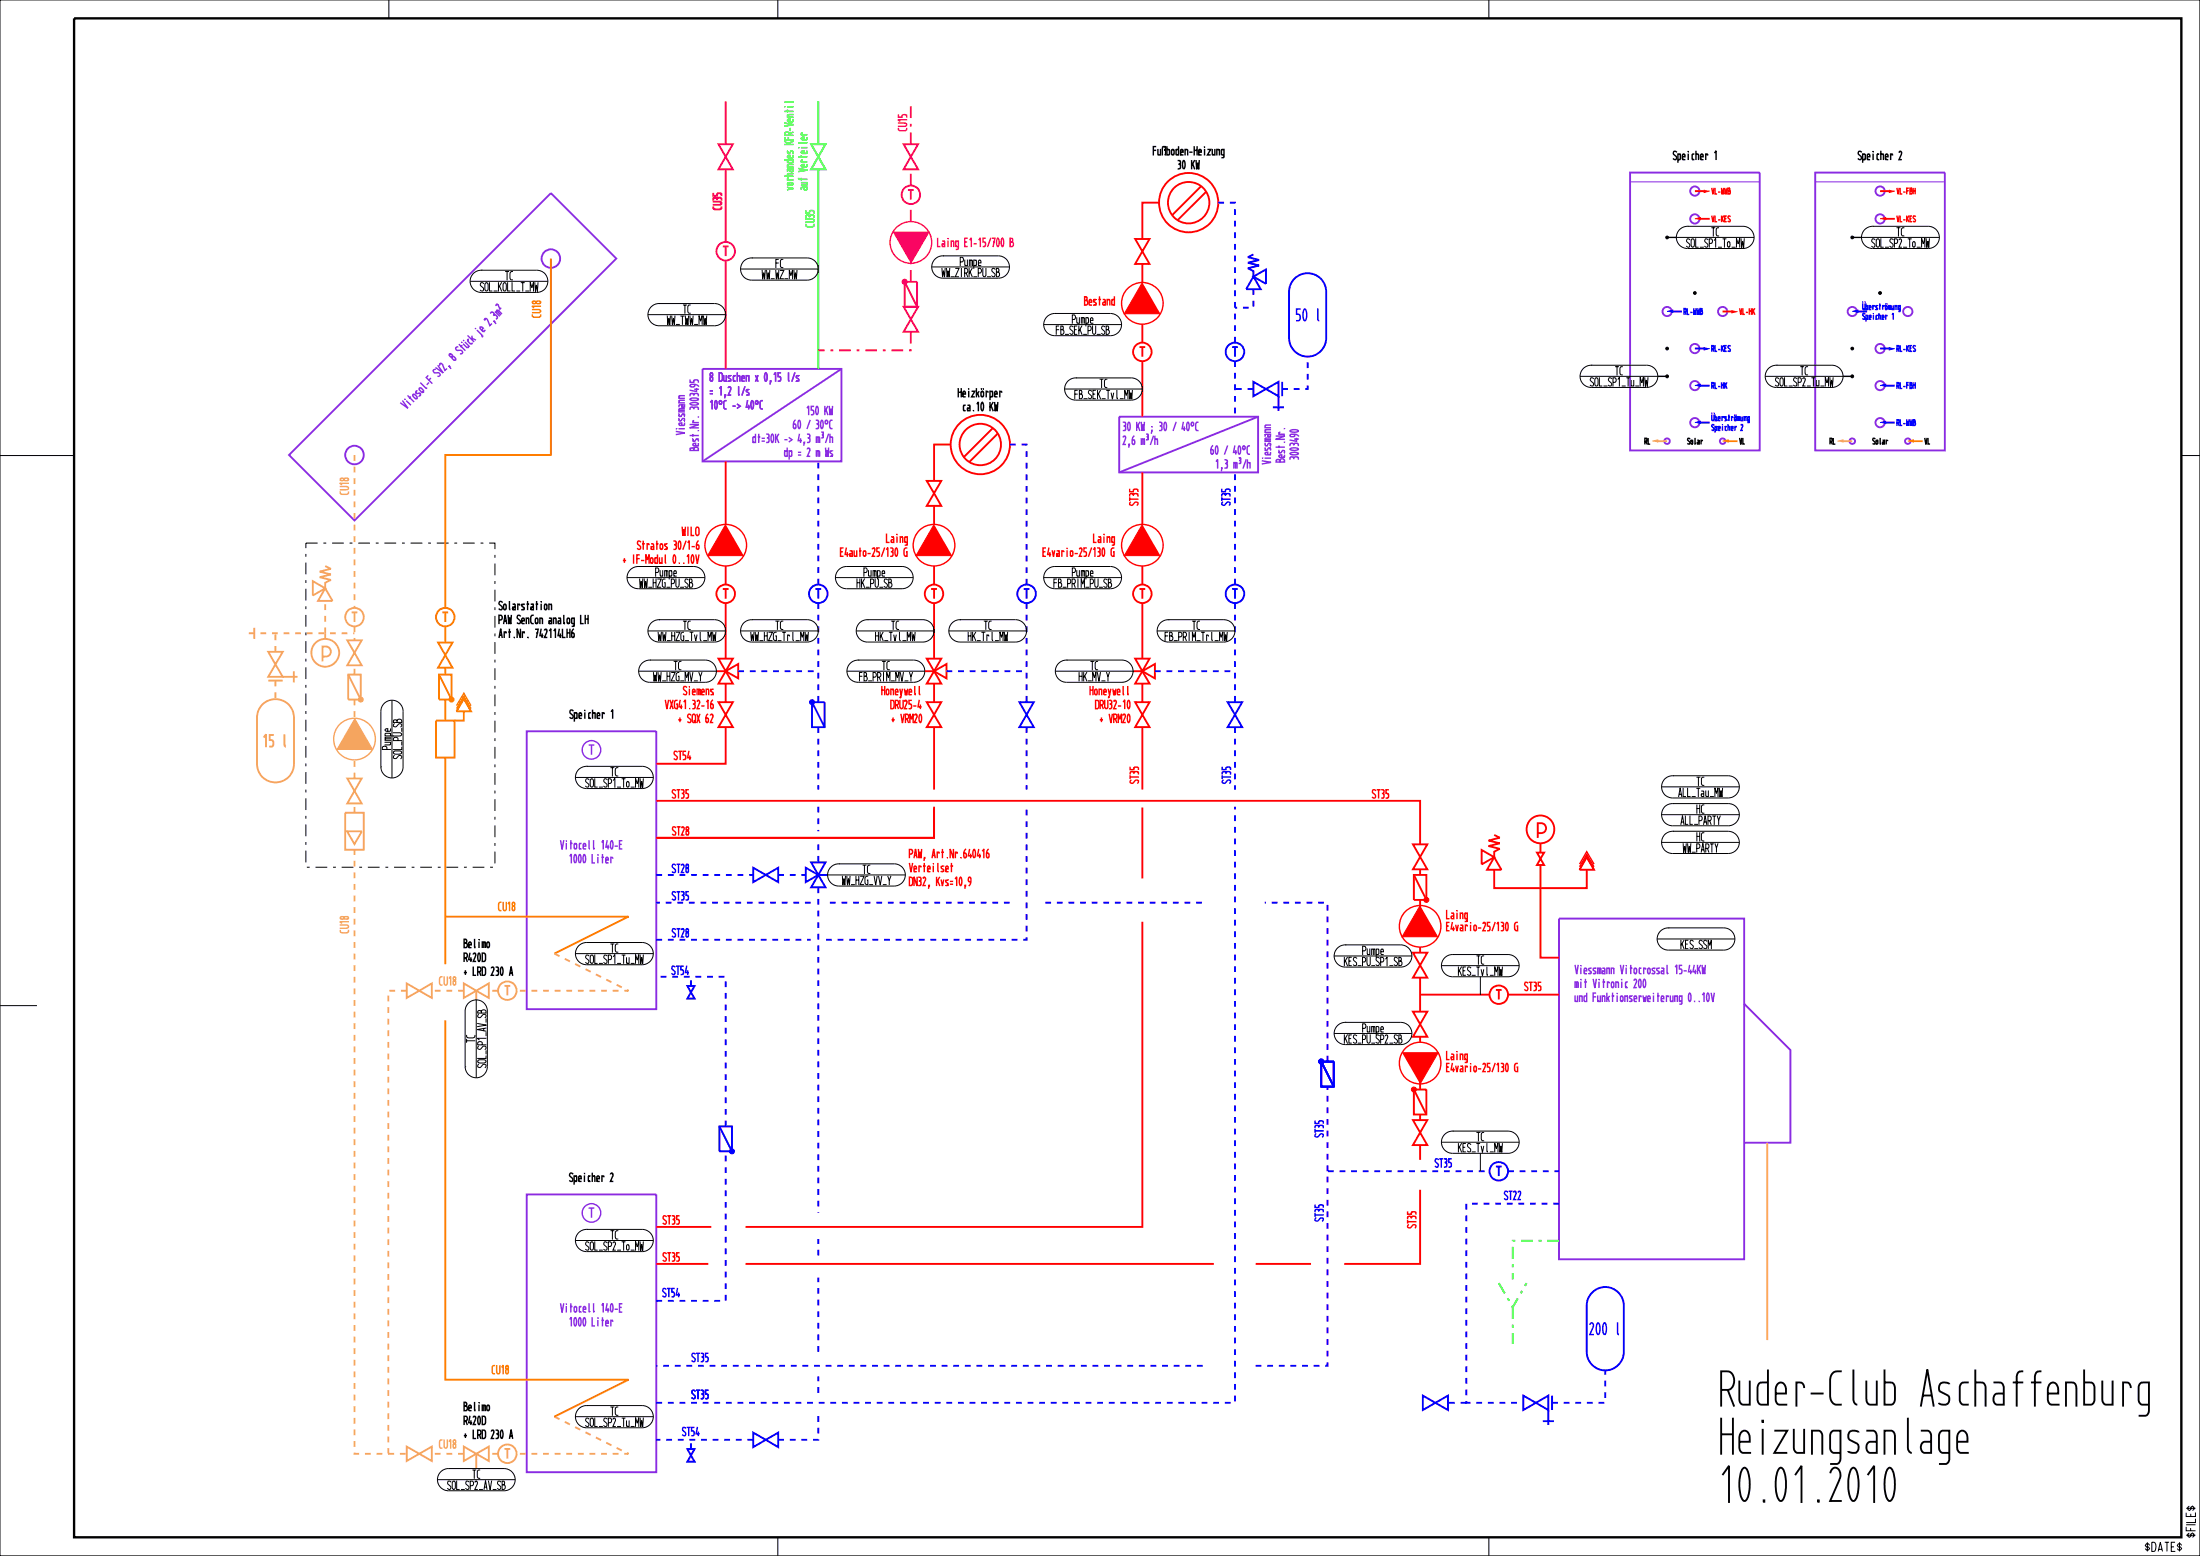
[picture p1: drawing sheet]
<svg xmlns="http://www.w3.org/2000/svg" width="594mm" height="420mm" viewBox="0 0 594 420" stroke-linecap="round" stroke-linejoin="round" font-family="sans-serif">
<g fill="none" stroke="#000" stroke-width=".27">
<path d="M0 0h594v420h-594zM105 0v5M210 0v5M402 0v5M126.9 75.9h21M127.8 73.8l.8-.5 1.3-.4h15a3 3 0 0 1 3 3 3 3 0 0 1-3 3h-15a3 3 0 0 1-2.7-1.8 3 3 0 0 1 .6-3.3zM129.9 72.9h.1M200 72.6h20.9M200.8 70.5l.8-.6 1.4-.3h14.9a3 3 0 0 1 3 3 3 3 0 0 1-3 3h-14.9a3 3 0 0 1-2.8-1.8 3 3 0 0 1 .6-3.3zM203 69.6h.1M251.6 72.1h21M252.4 69.9l1.2-.7 1-.1h15a3 3 0 0 1 3 3 3 3 0 0 1-3 3h-15a3 3 0 0 1-2.8-1.9 3 3 0 0 1 .6-3.3z"/>
<path d="M254.6 69.1h.1M452.6 64.1h21M453.5 62l.8-.6 1.3-.3h15a3 3 0 0 1 3 3 3 3 0 0 1-3 3h-15a2.99 2.99 0 0 1-2.8-1.9 2.99 2.99 0 0 1 .7-3.2zM455.6 61.1h.1M502.6 64.1h21M503.5 62l.7-.6 1.4-.3h15a3 3 0 0 1 3 3 3 3 0 0 1-3 3h-15a2.99 2.99 0 0 1-2.8-1.9 2.99 2.99 0 0 1 .7-3.2zM505.6 61.1h.1M174.9 84.9h21M175.8 82.8l1.2-.7 .9-.2h15a3 3 0 0 1 3 3 3 3 0 0 1-3 3h-15a2.99 2.99 0 0 1-2.7-1.8 2.99 2.99 0 0 1 .6-3.3zM177.9 81.9h.1M281.8 87.6h21M282.7 85.5l.7-.6 1.4-.3h15a3 3 0 0 1 3 3 3 3 0 0 1-3 3h-15a2.99 2.99 0 0 1-2.8-1.8 2.99 2.99 0 0 1 .7-3.3z"/>
<path d="M284.8 84.6h.1M427.5 99.5l.8-.6 1.3-.3h15a3 3 0 0 1 3 3 3 3 0 0 1-3 3h-15a2.99 2.99 0 0 1-2.8-1.9 2.99 2.99 0 0 1 .7-3.2zM429.6 98.6h.1M477.5 99.5l.8-.6 1.3-.3h15a3 3 0 0 1 3 3 3 3 0 0 1-3 3h-15a2.99 2.99 0 0 1-2.8-1.9 2.99 2.99 0 0 1 .7-3.2zM479.6 98.6h.1M287.4 105h21M288.3 102.9l1.2-.7 .9-.2h15a3 3 0 0 1 3 3 3 3 0 0 1-3 3h-15a3 3 0 0 1-2.7-1.8 3 3 0 0 1 .6-3.3zM290.4 102h.1M426.6 101.6h21M476.6 101.6h21M0 123h20M589 123h5"/>
<path d="M169.3 155.9h21M170.2 153.8l.7-.6 1.4-.3h15a3 3 0 0 1 3 3 3 3 0 0 1-3 3h-15a3 3 0 0 1-2.8-1.8 3 3 0 0 1 .7-3.3zM225.6 155.9h21M226.4 153.8l1.2-.7 1-.2h15a3 3 0 0 1 3 3 3 3 0 0 1-3 3h-15a3 3 0 0 1-2.8-1.8 3 3 0 0 1 .6-3.3zM228.6 152.9h.1M281.8 155.9h21M282.7 153.8l.7-.6 1.4-.3h15a3 3 0 0 1 3 3 3 3 0 0 1-3 3h-15a3 3 0 0 1-2.8-1.8 3 3 0 0 1 .7-3.3zM284.8 152.9h.1M173.3 179.1l.8-.6 1.3-.3h15a3 3 0 0 1 3 3 3 3 0 0 1-3 3h-15a3 3 0 0 1-2.7-1.9 3 3 0 0 1 .6-3.2zM174.9 170.3h21M175.4 178.2h.1M175.8 168.2l1.2-.8 .9-.1h15a3 3 0 0 1 3 3 3 3 0 0 1-3 3h-15a3 3 0 0 1-2.7-1.9 3 3 0 0 1 .6-3.2z"/>
<path d="M177.9 167.3h.1M200 170.3h20.9M200.8 168.2l.8-.6 1.4-.3h14.9a3 3 0 0 1 3 3 3 3 0 0 1-3 3h-14.9a3 3 0 0 1-2.8-1.9 3 3 0 0 1 .6-3.2zM203 167.3h.1M229.6 179.1l.7-.6 1.4-.3h15a3 3 0 0 1 3 3 3 3 0 0 1-3 3h-15a3 3 0 0 1-2.8-1.9 3 3 0 0 1 .7-3.2zM231.2 170.3h21M231.7 178.2h.1M232.1 168.2l.7-.6 1.4-.3h15a3 3 0 0 1 3 3 3 3 0 0 1-3 3h-15a3 3 0 0 1-2.8-1.9 3 3 0 0 1 .7-3.2zM234.2 167.3h.1M256.2 170.3h21M257.1 168.2l1.2-.8 .9-.1h15a3 3 0 0 1 3 3 3 3 0 0 1-3 3h-15a3 3 0 0 1-2.8-1.9 3 3 0 0 1 .7-3.2zM259.2 167.3h.1"/>
<path d="M285.8 179.1l1.2-.8 .9-.1h15a3 3 0 0 1 3 3 3 3 0 0 1-3 3h-15a3 3 0 0 1-2.7-1.9 3 3 0 0 1 .6-3.2zM287.9 178.2h.1M312.4 170.3h21M313.3 168.2l.8-.6 1.3-.3h15a3 3 0 0 1 3 3 3 3 0 0 1-3 3h-15a3 3 0 0 1-2.8-1.9 3 3 0 0 1 .7-3.2zM315.4 167.3h.1M103.7 189.9a2.99 2.99 0 0 1 3.3-.7 2.99 2.99 0 0 1 1.8 2.8v15a3 3 0 0 1-3 3 3 3 0 0 1-3-3v-15l.2-.9zM105.8 189v21M106.1 197.8h1.9a.44 .44 0 0 1 .4 .5 .44 .44 0 0 1-.6 .4h-1.7M106.5 195.2l-.2 .3a.48 .48 0 0 0 .1 .7 .48 .48 0 0 0 .6-.1l.6-.7a.49 .49 0 0 1 .6 0 .49 .49 0 0 1 .2 .6l-.2 .3M107.2 194.6l-.2-.3-.6 .1-.2 .6h2.3v-.5l-.3-.3h-.7l-.3 .3v.5M107.5 199.9v-.5l-.3-.3-.6-.1-.3 .3-.1 .6h2.4M108.5 196.5v1"/>
<path d="M172.4 181.2h21M228.7 181.2h21M284.9 181.2h21M102.8 207h.1M104.5 202.3v-.5l-.3-.3-.5-.1-.4 .3-.1 .6h2.4M106.3 202.9l.4-.2h1.3a.44 .44 0 0 1 .4 .6 .44 .44 0 0 1-.6 .3l-1.1-.1a.43 .43 0 0 1-.4-.6zM106.5 203.8l-.2 .3a.48 .48 0 0 0 .1 .6 .48 .48 0 0 0 .6 0l.6-.7a.5 .5 0 0 1 .7 0 .5 .5 0 0 1 .1 .6l-.2 .3M108.5 201.6v.7h-2.4M108.5 200.1v1.1M155.4 209.8h21M156.2 207.7l1.2-.7 1-.1h15a3 3 0 0 1 3 2.9 3 3 0 0 1-3 3h-15a3 3 0 0 1-2.8-1.8 3 3 0 0 1 .6-3.3zM158.4 206.9h.1"/>
<path d="M448.6 219.9h21M448.6 212.4h21M449.5 217.8l.7-.6 1.4-.3h15a3 3 0 0 1 3 3 3 3 0 0 1-3 3h-15a3 3 0 0 1-2.8-1.9 3 3 0 0 1 .7-3.2zM449.5 210.3l.7-.6 1.4-.3h15a3 3 0 0 1 3 3 3 3 0 0 1-3 3h-15a3 3 0 0 1-2.7-1.9 3 3 0 0 1 .6-3.2zM451.6 216.9h.1M451.6 209.4h.1M223.4 236.2h21M224.3 234.1l1.2-.8 .9-.1h15a3 3 0 0 1 3 3 3 3 0 0 1-3 3h-15a3 3 0 0 1-2.7-1.9 3 3 0 0 1 .6-3.2zM226.4 233.2h.1M448.6 227.4h21M449.5 225.3l.7-.6 1.4-.3h15a3 3 0 0 1 3 3 3 3 0 0 1-3 3h-15a3 3 0 0 1-2.7-1.9 3 3 0 0 1 .6-3.2zM451.6 224.4h.1"/>
<path d="M155.4 257.4h21M156.2 255.3l.8-.6 1.4-.3h15a3 3 0 0 1 3 3 3 3 0 0 1-3 3h-15a2.99 2.99 0 0 1-2.8-1.8 2.99 2.99 0 0 1 .6-3.3zM158.4 254.4h.1M360.2 258h21M361.1 255.9l1.2-.7 .9-.2h15a3 3 0 0 1 3 3 3 3 0 0 1-3 3h-15a3 3 0 0 1-2.7-1.8 3 3 0 0 1 .6-3.3zM363.2 255h.1M390.1 258.5l1.2-.7 .9-.1h15a3 3 0 0 1 3 2.9 3 3 0 0 1-3 3h-15a3 3 0 0 1-2.8-1.8 3 3 0 0 1 .7-3.3zM392.2 257.7h.1M447.4 253.5h21M448.3 251.3l.8-.5 1.3-.3h15a3 3 0 0 1 3 3 3 3 0 0 1-3 3h-15a3 3 0 0 1-2.7-1.9 3 3 0 0 1 .6-3.3zM450.4 250.5h.1M0 271.4h10"/>
<path d="M126 279.3l.1 .7 .4 .2 1.3-.1 .4-.3v-.5M126.5 270.8a2.99 2.99 0 0 1 3.2-.7 2.99 2.99 0 0 1 1.9 2.8v15a3 3 0 0 1-3 3 3 3 0 0 1-3-3v-15l.3-1.4zM128.6 269.9v21M128.8 276.2l2.5 .5-2.5 .4M129.3 273.7l-.3 .3a.48 .48 0 0 0 .1 .6 .48 .48 0 0 0 .7 0l.6-.7a.51 .51 0 0 1 .6 0 .51 .51 0 0 1 .2 .6l-.3 .3M130 273.1l-.3-.3h-.5l-.2 .2v.5h2.2v-.5l-.5-.4h-.5l-.2 .4v.5M130.6 277.6v.6M131.2 274.9v1.1M131.2 278.6v1.1M131.3 277.5l-2.5 .4 2.5 .5M360.2 279h21M361.1 276.8l1.2-.7 .9-.1h15a3 3 0 0 1 3 3 3 3 0 0 1-3 3h-15a2.99 2.99 0 0 1-2.7-1.9 2.99 2.99 0 0 1 .6-3.3z"/>
<path d="M363.2 276h.1M389.2 260.6h21M399.7 263.6v4.9M125.6 287.9h.1M126 280.4v1.1M126 280.9h2.3M129 286.3l.5-.3 1.3 .1a.44 .44 0 0 1 .4 .5 .44 .44 0 0 1-.6 .3h-1.3l-.3-.3zM129.3 287.2l-.3 .3a.48 .48 0 0 0 .1 .6 .48 .48 0 0 0 .7 0l.6-.7a.51 .51 0 0 1 .6 0 .51 .51 0 0 1 .2 .6l-.3 .2M129.3 282.3l-.3 .3a.48 .48 0 0 0 .1 .6 .48 .48 0 0 0 .7 0l.6-.7a.51 .51 0 0 1 .6 0 .51 .51 0 0 1 .2 .6l-.3 .2M130.2 282v-.5l-.2-.3h-.7l-.3 .3v.5h2.3M131.2 284.9v.8h-2.4M131.2 283.5v1.1"/>
<path d="M131.3 280.3h-2.5l.7 .4M389.2 308.3h21M390.1 306.2l1.2-.7 .9-.2h15a3 3 0 0 1 3 3 3 3 0 0 1-3 3h-15a3 3 0 0 1-2.8-1.8 3 3 0 0 1 .7-3.3zM392.2 305.3h.1M399.7 311.3v4.8M155.4 334.8h21M156.2 332.7l.8-.5 1.4-.4h15a3 3 0 0 1 3 3 3 3 0 0 1-3 3h-15a3 3 0 0 1-2.8-1.8 3 3 0 0 1 .6-3.3zM158.4 331.8h.1M158.4 379.4h.1M118.1 399.4h21M119 397.3l1.2-.8 .9-.1h15a3 3 0 0 1 3 3 3 3 0 0 1-3 3h-15a2.99 2.99 0 0 1-2.8-1.9 2.99 2.99 0 0 1 .7-3.2zM121.1 396.4h.1"/>
<path d="M155.4 382.4h21M156.2 380.3l.8-.6 1.4-.3h15a3 3 0 0 1 3 3 3 3 0 0 1-3 3h-15a2.99 2.99 0 0 1-2.8-1.9 2.99 2.99 0 0 1 .6-3.2zM210 415v5M402 415v5M590.3 412.1v1.1h2.5M590.3 414.4h2.5M590.3 411.6h2.5M590.3 407.1h2.5M591.1 413.8l-.4 .3v.6l.4 .3 .4-.3v-.6l.5-.3 .3 .3v.6l-.3 .3M591.1 406.5l-.4 .3v.6l.4 .3 .4-.3v-.6l.5-.3 .3 .3v.6l-.3 .3M591.5 412.5v.7M591.5 408.6v.7"/>
<path d="M592.8 409.9v1.1h-2.5M592.8 408.3v1h-2.5v-1"/>
</g>
<path d="M20 5h569v410h-569z" fill="none" stroke="#000" stroke-width=".63" stroke-linecap="butt"/>
<g fill="none" stroke="#8a2be2" stroke-width=".51">
<path d="M148.7 52.1l17.7 17.7-70.7 70.7-17.7-17.7zM440.1 46.6h35v75h-35zM490.1 46.6h35v75h-35zM189.7 99.6h37.5v24.9h-37.5zM227.2 99.6l-37.5 24.9M302.2 112.5h37.5v15h-37.5zM339.7 112.5l-37.5 15M142.2 197.4h35v75h-35zM420.9 247.9h50v92h-50zM470.9 271l12.5 12.4v25.1h-12.5M142.2 322.4h35v75h-35z"/>
<circle cx="457.6" cy="51.6" r="1.25"/>
<circle cx="457.6" cy="59.1" r="1.25"/>
<circle cx="507.6" cy="51.6" r="1.25"/>
<circle cx="507.6" cy="59.1" r="1.25"/>
<circle cx="148.7" cy="69.8" r="2.49"/>
<circle cx="450.1" cy="84.1" r="1.25"/>
<circle cx="457.6" cy="94.1" r="1.25"/>
<circle cx="465.1" cy="84.1" r="1.25"/>
<circle cx="500.1" cy="84.1" r="1.25"/>
<circle cx="507.6" cy="94.1" r="1.25"/>
<circle cx="515.1" cy="84.1" r="1.24"/>
<circle cx="450.1" cy="119.1" r=".74"/>
<circle cx="457.6" cy="114.1" r="1.25"/>
<circle cx="457.6" cy="104.1" r="1.24"/>
<circle cx="465.1" cy="119.1" r=".75"/>
<circle cx="500.1" cy="119.1" r=".75"/>
<circle cx="507.6" cy="114.1" r="1.25"/>
<circle cx="507.6" cy="104.1" r="1.25"/>
<circle cx="515.1" cy="119.1" r=".75"/>
<circle cx="95.7" cy="122.8" r="2.5"/>
</g>
<g fill="none" stroke="#00f" stroke-width=".51" stroke-dasharray="1.6 1.6" stroke-linecap="butt">
<path d="M328.9 54.7h4.5v37.8M338.4 78.1v5h-5M333.4 97.5v15M272.7 120h4.5v37.8M338.4 105h-5M346.2 105h6.9v-8.7M220.9 157.8v-33.3M333.4 157.8v-30.3M220.9 162.8v26.7M277.2 162.8v26.7M333.4 162.8v26.7M199.3 181.2h21.6"/>
<path d="M220.9 196.3v16.8M255.6 181.2h21.6M277.2 196.3v16.8M311.8 181.2h21.6M333.4 196.3v16.8M220.9 217.8v6.6M177.2 236.2h26.2M210.1 236.2h7.5M220.9 239.5v87.9M220.9 232.6v-5M177.2 253.7h41.7M218.9 243.6h-41.7"/>
<path d="M223 253.7h54.2v-35.9M272.6 243.6h-49.6M282.2 243.6h43.6M186.5 266.2v-2.6M358.4 286.5v-42.9h-16.9M195.9 304v-40.4h-18.7M358.4 316.1v-22.8M407.2 316.1h13.7M220.9 338.9v-4.4M420.9 324.9h-25v53.8h15.4M177.2 351.1h18.7v-40.3M177.2 378.7h156.2v-160.9"/>
<path d="M220.9 364.9v-20M220.9 376v-4.5M324.7 368.7h-147.5M339 368.7h19.4v-52.6h43.8M395.9 378.7h-5M419.1 378.7h14.3v-8.8M186.5 391.1v-2.5M203.4 388.6h-26.2M210.1 388.6h10.8v-7.2"/>
</g>
<g fill="none" stroke="#8a2be2" stroke-width=".38">
<path d="M182.5 116.4l2.4 .5-2.4 .4M186.2 117.6h2.5M186.2 114.6h2.5l-2.5 .9h2.5M186.3 102.4v.8h1l.2-.6 .7-.1 .4 .3v.5M186.3 108.9l1.3-.3a.68 .68 0 0 1 .9 .5l-1.2 .2a.72 .72 0 0 1-1-.4zM186.3 107.7l1.3-.3a.68 .68 0 0 1 .9 .5l-1.2 .2a.72 .72 0 0 1-1-.4zM187.1 117.1v.7M187.3 110.2l-.2-.3h-.6l-.2 .3v.4M187.3 110.2l.3-.3h.7l.3 .3v.4M187.3 106.6l-.2-.4h-.6l-.2 .3v.5M187.3 106.6l.3-.4h.7l.3 .3v.5M187.3 106.6v.2"/>
<path d="M187.3 110.2v.3M187.4 105.1h1.3M187.6 103.7l-.1 .5-.3 .2h-.7l-.2-.3 .2-.3 .9-.1 .8 .2 .5 .5M188.1 104.7v1l-1.9-.4M191.8 108.6l.5-.6v2.5M193.2 108.2a1.56 1.56 0 0 1 .3 1.9 .29 .29 0 0 1-.3 .3 .29 .29 0 0 1-.2-.5v-1.1zM194.3 108.3l.3-.2 .2 .3v.5l-.2 .2-.4-.2zM196.2 108.1l-.6 .1-.2 .4v1.5l.3 .3h.5M197.8 109.6h.8M199 109l.8 .6-.8 .7M201.9 108l-.4 1.9h1M202.1 109.3v1.2"/>
<path d="M203 108.2a1.56 1.56 0 0 1 .3 1.9 .29 .29 0 0 1-.3 .3 .29 .29 0 0 1-.2-.5v-1.2zM204.1 108.3l.3-.2 .2 .3-.2 .7-.4-.1zM206 108.1h-.5l-.3 .5v1.5l.3 .3h.5M214.8 113.3l-.5 .6-.1 .5v1l.4 .3 .3-.4v-.6l-.2-.2-.5-.1M215.7 113.5a1.61 1.61 0 0 1 .3 1.8 .3 .3 0 0 1-.3 .4 .3 .3 0 0 1-.2-.5l-.1-1zM218.8 113.3l-.9 2.5M220.2 113.4h.6l.2 .2v.6l-.3 .2M220.4 114.4h.3M220.7 114.4l.3 .3v.8l-.2 .2h-.6M221.7 116.6h.4l.2 .3-.3 .5M221.8 113.5a1.56 1.56 0 0 1 .3 1.9l-.1 .3a1.61 1.61 0 0 1-.3-1.9zM221.9 117.4h.1"/>
<path d="M222 117.4l.3 .2v.4l-.6 .2M222.9 113.6l.3-.2 .2 .3 .1 .4-.3 .3-.4-.2zM224.8 113.4l-.6 .1-.2 .4 .1 1.5 .7 .3M303.1 114h.6l.2 .2v.6l-.3 .2M303.3 115h.3M303.6 115l.3 .2v.7l-.2 .3h-.6M304.7 114a1.56 1.56 0 0 1 .3 1.9 .29 .29 0 0 1-.3 .3 .29 .29 0 0 1-.2-.4v-1.2zM306.9 113.9v2.4M307.2 114.9l.6 1.4M307.8 113.9l-.9 1.4M308.2 113.9l.1 2.4 .3-1.7 .2 1.7 .2-2.4M309.5 117.2l.5 .2v.3l-.3 .2"/>
<path d="M309.6 117.9h.2M309.8 117.9l.2 .2v.5l-.5 .2M311 116.3l.1-.1-.3 .9M312.9 114h.5l.3 .2v.6l-.3 .2M313.1 115h.3M313.4 115l.3 .3v.7l-.3 .2h-.5M314.5 114a1.56 1.56 0 0 1 .4 1.9 .29 .29 0 0 1-.4 .3 .29 .29 0 0 1-.2-.4v-1.3zM317.6 113.9l-.9 2.4M319.5 113.9l-.3 1.8h.9M319.8 115.1v1.2M320.7 114a1.61 1.61 0 0 1 .3 1.8 .3 .3 0 0 1-.3 .4 .3 .3 0 0 1-.2-.4l-.1-1.1zM321.8 114h.3l.2 .3-.1 .5-.3 .2-.3-.5z"/>
<path d="M323.6 114h-.5l-.3 .5 .1 1.5 .7 .2M344.4 117.7h2.5l-2.5 .9h2.5M348.3 116.3l1.1-.3a.75 .75 0 0 1 1.1 .4l-1.2 .3a.72 .72 0 0 1-1-.4zM349.3 120l-.2-.3h-.6l-.2 .3v.4M349.3 120l.3-.4 .7 .1 .3 .2v.5M349.3 120v.2M349.4 118.5h1.3M349.6 117.2l-.2 .6h-.9a.34 .34 0 0 1-.2-.4 .34 .34 0 0 1 .5-.2l1.2 .1 .7 .5M350.1 118.2v.9l-1.9-.3M187.3 121.2l-.2-.3h-.6l-.2 .7h2.3v-.5l-.5-.4-.5 .1-.3 .3v.5M327.6 120.2l-.5 .6-.2 .5v.9l.4 .4 .3-.3v-.6l-.2-.3-.5-.1M328.4 120.4a1.61 1.61 0 0 1 .4 1.8 .3 .3 0 0 1-.4 .4 .3 .3 0 0 1-.2-.5v-1z"/>
<path d="M331.5 120.2l-.9 2.5M333.4 120.2l-.3 1.9h.9M333.7 121.5v1.2M334.4 123.6l.6 .1v.4l-.2 .2M334.5 120.4a1.56 1.56 0 0 1 .4 1.9l-.2 .3a1.61 1.61 0 0 1-.3-1.9zM334.6 124.3h.2M334.8 124.3l.2 .1v.5l-.6 .2M335.6 120.5l.3-.1 .3 .3-.1 .5-.3 .2-.3-.5zM337.5 120.4h-.5l-.3 .4 .1 1.6 .3 .2h.4M340.7 124.4l2.5 .4-2.5 .5M344.4 120.7h2.5M345.3 120.2v.7"/>
<path d="M345.5 124.4l-.3-.4-.4 .1-.2 .2v.4h2.2v-.5l-.2-.3h-.8l-.3 .3v.5M348.3 122.4l1.4-.3a.55 .55 0 0 1 .8 .4l-1.2 .3a.72 .72 0 0 1-1-.4zM348.3 121.2l1.1-.3a.75 .75 0 0 1 1.1 .4l-1.2 .3a.8 .8 0 0 1-1-.4zM349.3 123.7l-.2-.4h-.6l-.2 .3v.5M349.3 123.7l.3-.4h.7l.3 .3v.5M349.3 123.7v.2M158.9 201.1h1.6M159.7 201.1v2.6M158.9 326.1h1.6M159.7 326.1v2.6"/>
<circle cx="159.7" cy="202.4" r="2.5"/>
<circle cx="159.7" cy="327.4" r="2.5"/>
</g>
<g fill="none" stroke="#f00" stroke-width=".51">
<path d="M312.9 54.7h-4.5v9.8M324.3 50.3l-7.8 7.8M325.7 51.7l-7.7 7.7M457.6 51.6h2.5M459.1 59.1h2.5M507.6 51.6h2.5M509.1 59.1h2.5M306.5 64.5h3.9l-2 3.4zM308.4 67.9l2 3.3h-3.9zM308.4 71.2v5.1M307.7 93.7h1.5M308.4 87.5v5"/>
<path d="M308.4 93.7v2.6M308.4 97.5v15M465.1 84.1h2.5M256.7 120h-4.5v9.8M268.1 115.6l-7.9 7.8M269.4 117l-7.7 7.7M195.9 124.5v17.1M250.2 129.8h3.9l-1.9 3.4zM252.2 133.2l1.9 3.3h-3.9zM252.2 136.5v5.1M308.4 127.5v14.1M195.2 159h1.5"/>
<path d="M195.9 152.8v5M195.9 159v2.6M251.4 159h1.6M252.2 152.8v5M252.2 159v2.6M307.7 159h1.5M308.4 152.8v5M308.4 159v2.6M194 177.8h3.9l-2 3.4zM195.9 162.8v15M250.2 177.8h3.9l-1.9 3.4zM252.2 162.8v15"/>
<path d="M306.5 177.8h3.9l-2 3.4zM308.4 162.8v15M193.4 181.2h2.5M194 189.5h3.9l-2 3.4zM195.9 192.9l2 3.4h-3.9zM195.9 181.2l2 3.3h-3.9zM195.9 181.2l3.4-2v3.9zM195.9 196.3v9.8h-18.7M195.9 184.5v5M249.7 181.2h2.5M250.2 189.5h3.9l-1.9 3.4zM252.2 192.9l1.9 3.4h-3.9z"/>
<path d="M252.2 181.2l1.9 3.3h-3.9zM252.2 181.2l3.4-2v3.9zM252.2 184.5v5M252.2 196.3v16.8M305.9 181.2h2.5M306.5 189.5h3.9l-2 3.4zM308.4 192.9l2 3.4h-3.9zM308.4 181.2l2 3.3h-3.9zM308.4 181.2l3.4-2v3.9zM308.4 184.5v5M308.4 196.3v16.8M177.2 216.2h206.2v11.7"/>
<path d="M252.2 217.8v8.3h-75h75v-8M308.4 218v19.1M381.5 227.9h3.9l-2 3.4zM381.7 236.2l3.4 6.7M381.7 236.2h3.4v6.7h-3.4zM383.4 231.3l2 3.4h-3.9zM383.4 234.7v1.5M400 229.4l3.4 2-3.4 1.9zM403.4 231.4l2 3.4h-3.9zM403.4 225.4l1.5 .7-3 .8 3 .7-3 .8 3 .7-1.5 .8v1.5M403.4 234.8v4.9h25v-4.9M415 230.1h1.9l-1 1.7z"/>
<path d="M415.2 224.9h.9a1.34 1.34 0 0 0 1.3-1.4 1.34 1.34 0 0 0-1.3-1.3h-.9v4M415.9 233.5v25h5M415.9 231.8l1 1.7h-1.9zM415.9 227.6v2.5M428.4 231.4l2 3.4h-3.9zM308.4 248.8v82.4h-107.1M381.5 257.2h3.9l-2 3.3zM383.4 242.9v5M383.4 255.6v1.6M381.5 273.1h3.9l-2 3.4zM383.4 260.5l2 3.4h-3.9zM383.4 276.5l2 3.3h-3.9z"/>
<path d="M383.4 263.9v9.2M383.4 279.8v1.5M383.4 268.5h18.8M403.9 267.2h1.5M404.7 267.2v2.6M407.2 268.5h13.7M381.7 294.1h3.4v6.7h-3.4zM381.7 294.1l3.4 6.7M383.4 289.1v5M381.5 302.3h3.9l-2 3.4zM383.4 305.7l2 3.4h-3.9zM383.4 300.8v1.5"/>
<path d="M383.4 309.1v4M177.2 331.2h14.9M383.4 321.2v20h-20.5M177.2 341.2h14M201.3 341.2h126.4M339 341.2h15"/>
<circle cx="320.9" cy="54.7" r="8"/>
<circle cx="320.9" cy="54.7" r="5.6"/>
<circle cx="308.4" cy="95" r="2.5"/>
<circle cx="264.7" cy="120" r="5.6"/>
<circle cx="264.7" cy="120" r="8"/>
<circle cx="195.9" cy="160.3" r="2.5"/>
<circle cx="252.2" cy="160.3" r="2.49"/>
<circle cx="308.4" cy="160.3" r="2.5"/>
<circle cx="415.9" cy="223.9" r="3.8"/>
<circle cx="404.7" cy="268.5" r="2.5"/>
</g>
<g fill="none" stroke="#00f" stroke-width=".51">
<path d="M338.4 68.7l-1.5 .7 3 .8-3 .7 3 .8-3 .7 1.5 .8v1.5M338.4 74.7l2 3.4h-3.9zM338.4 74.7l3.4-2v3.9zM349.5 75.2a5 5 0 0 1 5.5-1.1 5 5 0 0 1 3.1 4.7v12.4a5 5 0 0 1-5 5.1 5 5 0 0 1-5-5.1v-12.4a5.1 5.1 0 0 1 1.4-3.6zM332.7 93.7h1.5M333.4 93.7v2.6M451.6 84.1h2.5M457.6 94.1h2.5M501.6 84.1h2.5M507.6 94.1h2.5M338.4 103.1l3.4 1.9-3.4 1.9zM341.8 105l3.4-1.9v3.8z"/>
<path d="M343.7 109.9h3M345.2 106.9v4M346.2 103.1v3.8M459.1 104.1h2.5M459.1 114.1h2.5M509.1 104.1h2.5M509.1 114.1h2.5M220.2 159h1.5M220.9 159v2.6M276.4 159h1.6M277.2 159v2.6M332.7 159h1.5"/>
<path d="M333.4 159v2.6M219.3 189.5h3.3v6.8h-3.3zM219.3 189.5l3.3 6.8M275.2 189.5h3.9l-1.9 3.4zM277.2 192.9l1.9 3.4h-3.9zM331.5 189.5h3.9l-2 3.4zM333.4 192.9l2 3.4h-3.9zM203.4 234.2l3.4 2-3.4 1.9zM206.8 236.2l3.3-2v3.9zM217.6 234.2l3.3 2-3.3 1.9zM219 232.8h3.9l-2 3.4zM220.9 236.2l2 3.3h-3.9z"/>
<path d="M220.9 236.2h2.5M185.6 266.2h1.9l-1 1.6zM186.5 267.8l1 1.7h-1.9zM356.7 286.5h3.4v6.8h-3.4zM356.7 286.5l3.4 6.8M194.2 304h3.4v6.8h-3.4zM194.2 304l3.4 6.8M403.9 314.9h1.5M404.7 314.9v2.5M429.9 348.9a5 5 0 0 1 5.4-1.1 5 5 0 0 1 3.1 4.6v12.5a5 5 0 0 1-5 5 5 5 0 0 1-5-5v-12.5a4.9 4.9 0 0 1 1.5-3.5zM384.2 376.7l3.4 2-3.4 1.9zM387.6 378.7l3.3-2v3.9z"/>
<path d="M411.3 376.7l3.4 2-3.4 1.9zM414.7 378.7l3.3-2v3.9zM419.1 376.7v3.9M185.6 391.1h1.9l-1 1.7zM186.5 392.8l1 1.7h-1.9zM203.4 386.7l3.4 1.9-3.4 2zM206.8 388.6l3.3-1.9v3.9zM416.6 383.6h3M418 380.6v4"/>
<circle cx="333.4" cy="95" r="2.5"/>
<circle cx="221" cy="160.3" r="2.5"/>
<circle cx="277.2" cy="160.3" r="2.5"/>
<circle cx="333.5" cy="160.3" r="2.5"/>
<circle cx="404.7" cy="316.2" r="2.5"/>
</g>
<g fill="none" stroke="#f00" stroke-width=".38">
<path d="M305 134.2v1M305 134.7h2.4M305 131.9v.8h1l.2-.6 .7-.1 .3 .3 .1 .5M305.3 135.4l-.2 .3a.48 .48 0 0 0 .1 .6 .48 .48 0 0 0 .6 0l.6-.7a.5 .5 0 0 1 .7 0 .5 .5 0 0 1 .1 .6l-.2 .3M306 133.6l-.3-.3h-.4l-.3 .2v.5M306 133.6l.3-.3h.8l.2 .7M306 133.6v.3M305.1 207v.7h1l.1-.5 .9-.1 .3 .2v.5M305.1 209.3v1M305.1 209.7h2.4M305.4 210.4l-.2 .3a.48 .48 0 0 0 .1 .7 .48 .48 0 0 0 .7-.1l.6-.7a.5 .5 0 0 1 .6 0 .5 .5 0 0 1 .1 .7l-.2 .2M306.1 208.6l-.3-.3h-.5l-.2 .8"/>
<path d="M306.1 208.6l.4-.3h.6l.3 .2v.6M306.1 208.6v.3M426.5 233.2l1.9-3.3 2 3.3M426.5 234l1.9-3.4 2 3.4M426.5 234.8l1.9-3.4 2 3.4M380 327v.7h1.1l.1-.6h.8l.3 .2v.6M380 329.3v1M380 329.8h2.4M380.4 330.5l-.3 .2a.49 .49 0 0 0 .1 .7 .49 .49 0 0 0 .7-.1l.6-.7a.5 .5 0 0 1 .6 .1 .5 .5 0 0 1 .1 .6l-.2 .2M381.1 328.6l-.2-.3h-.6l-.3 .3v.5M381.1 328.6l.1-.3h.8l.3 .3v.5M381.1 328.6v.3"/>
<circle cx="308.4" cy="81.9" r="5.6"/>
<circle cx="195.9" cy="147.2" r="5.6"/>
<circle cx="252.2" cy="147.2" r="5.6"/>
<circle cx="308.4" cy="147.2" r="5.6"/>
<circle cx="383.4" cy="250" r="5.6"/>
<circle cx="383.4" cy="287" r="5.6"/>
</g>
<g fill="#f00" stroke="#f00" stroke-width=".27">
<path d="M308.4 141.6l4.9 8.4h-9.7z"/>
<path d="M383.4 244.4l4.9 8.5h-9.7z"/>
<path d="M252.2 141.6l4.9 8.4h-9.8z"/>
<path d="M308.4 76.3l4.9 8.4h-9.7z"/>
<path d="M378.6 284.1h9.7l-4.9 8.5z"/>
<path d="M195.9 141.6l4.9 8.4h-9.7z"/>
<path d="M510.1 51.2l1.5 .4-1.5 .3z"/>
<path d="M507.6 59.1l1.5-.4v.7z"/>
<path d="M460.1 51.2l1.5 .4-1.5 .3z"/>
<path d="M467.6 83.7l1.5 .4-1.5 .3z"/>
<path d="M457.6 59.1l1.5-.4v.7z"/>
<circle cx="385.1" cy="242.9" r=".67"/>
<circle cx="381.7" cy="294.1" r=".67"/>
</g>
<g fill="none" stroke="#f5a55f" stroke-width=".51">
<path d="M447.6 119.1h2.5M497.6 119.1h2.5M84.5 156.9l3.3 1.9-3.3 1.9zM87.8 152.8l1.5 .7-3 .8 3 .8-3 .7 3 .7-1.5 .8v1.5M87.8 158.8l2 3.4h-3.9zM68.7 169.5v3M72.4 175.9h3.9l-1.9 3.4zM74.4 179.3l1.9 3.4h-3.9zM87.1 177.2h.9a1.36 1.36 0 0 0 1.3-1.3 1.36 1.36 0 0 0-1.3-1.4h-.9v4M93.8 172.8h3.8l-1.9 3.4zM94.9 165.3h1.6M95.7 176.2l1.9 3.4h-3.8z"/>
<path d="M95.7 165.3v2.6M70.8 190.2a5 5 0 0 1 5.5-1.1 5 5 0 0 1 3.1 4.6v12.5a5 5 0 0 1-5 5 5 5 0 0 1-5-5v-12.5a5.1 5.1 0 0 1 1.4-3.5zM72.4 183.7h3.9M76.3 182.7h4M79.3 181.2v3M94 182.1h3.4v6.7h-3.4zM94 182.1l3.4 6.7M93.2 219.4h5v10h-5zM93.8 210.1h3.8l-1.9 3.4zM95.7 213.5l1.9 3.4h-3.8zM93.7 224.4h4l-2 3.4zM109.8 265.4l3.4 2-3.4 2z"/>
<path d="M113.2 267.4l3.4-2v4zM125.2 265.4l3.4 2-3.4 2zM128.6 267.4l3.4-2v4zM128.6 267.4v2.5M136.2 266.1h1.6M137 266.1v2.6M109.8 390.5l3.4 1.9-3.4 2zM113.2 392.4l3.4-1.9v3.9zM125.2 390.5l3.4 1.9-3.4 2zM128.6 392.4l3.4-1.9v3.9zM128.6 392.4v4M136.2 391.1h1.6"/>
<path d="M137 391.1v2.6"/>
<circle cx="87.8" cy="176.2" r="3.8"/>
<circle cx="95.7" cy="166.6" r="2.5"/>
<circle cx="137" cy="267.4" r="2.5"/>
<circle cx="137" cy="392.4" r="2.5"/>
</g>
<path d="M420.9 334.9h-12.5v10.4M404.7 346.3l3.7 6.5 3.8-6.5M408.4 352.8v9.9" fill="none" stroke="#0f0" stroke-width=".51" stroke-dasharray="3.2 1.6 .8 1.6" stroke-linecap="butt"/>
<g fill="none" stroke="#fe0060" stroke-width=".38">
<path d="M242.4 33.2h2a.44 .44 0 0 1 .4 .6 .44 .44 0 0 1-.6 .3h-1.8M242.6 34.5v.5l.4 .3h1.5l.3-.3v-.5M242.6 30.9v.7h1v-.5l.7-.2 .5 .2v.6M244.9 32.3h-2.5l.7 .5"/>
<circle cx="245.9" cy="65.4" r="5.6"/>
</g>
<g fill="#fe0060" stroke="#fe0060" stroke-width=".27">
<path d="M241.1 62.6h9.7l-4.9 8.5z"/>
<circle cx="244.2" cy="76.1" r=".68"/>
</g>
<g fill="none" stroke="#fe0060" stroke-width=".51">
<path d="M194 38.9h3.9l-2 3.4zM195.9 27.3v11.6M244 38.9h3.9l-2 3.4zM192.4 54.4l2.1 .1a.43 .43 0 0 1 .3 .5 .43 .43 0 0 1-.6 .3h-1.8M192.6 52.1v.8h1l.1-.7h.8l.3 .2v.5M192.6 55.7v.5l.5 .3h1.4l.3-.3v-.5M193.6 53.7l-.2-.3h-.6l-.2 .8M193.6 53.7l.3-.3h.6l.3 .2v.6M193.6 53.7v.3M195.9 42.3l2 3.4h-3.9zM195.9 45.7v19.6M245.1 51.3h1.6"/>
<path d="M245.9 42.3l2 3.4h-3.9zM245.9 51.3v2.6M195.2 66.5h1.5M195.9 66.5v2.6M195.9 70.3v29.3M244.3 76.1h3.3v6.7h-3.3zM244.3 76.1l3.3 6.7M244 82.8h3.9l-2 3.4zM245.9 86.2l2 3.4h-3.9z"/>
<circle cx="245.9" cy="52.6" r="2.49"/>
<circle cx="195.9" cy="67.8" r="2.5"/>
</g>
<path d="M245.9 38.9v-11.6M245.9 50.1v-4.4M245.9 59.8v-4.7M245.9 76.1v-5M245.9 89.6v5h-25" fill="none" stroke="#fe0060" stroke-width=".51" stroke-dasharray="3.2 1.6 .8 1.6" stroke-linecap="butt"/>
<g fill="#00f" stroke="#00f" stroke-width=".27">
<path d="M510.1 93.7l1.5 .4-1.5 .4z"/>
<path d="M507.6 104.1l1.5-.4v.7z"/>
<path d="M507.6 114.1l1.5-.4v.7z"/>
<path d="M500.1 84.1l1.5-.4v.7z"/>
<path d="M460.1 93.7l1.5 .4-1.5 .4z"/>
<path d="M450.1 84.1l1.5-.4v.7z"/>
<path d="M457.6 104.1l1.5-.4v.7z"/>
<path d="M457.6 114.1l1.5-.4v.7z"/>
<path d="M468.3 112l.1 .1z" fill-rule="evenodd"/>
<circle cx="356.8" cy="286.5" r=".68"/>
<circle cx="197.6" cy="310.8" r=".68"/>
<circle cx="219.3" cy="189.5" r=".67"/>
</g>
<g fill="none" stroke="#f5a55f" stroke-width=".38">
<path d="M91.7 131.3l2 .1a.44 .44 0 0 1 .4 .5 .44 .44 0 0 1-.6 .3h-1.8M91.9 132.6v.6l.5 .2 1.5-.1 .2-.7M91.9 129.2l.6-.1 .4 .4-.3 .2h-.5l-.2-.2zM93 129.2l.8-.1 .3 .4-.4 .3-.6-.1-.2-.2zM94.2 130.4h-2.5l.7 .5M91.7 249.7h2a.44 .44 0 0 1 .4 .6 .44 .44 0 0 1-.6 .3h-1.8M91.9 251v.5l.5 .3h1.3l.4-.3v-.5M91.9 247.6l.6-.2 .4 .4-.3 .3h-.5l-.2-.2zM93 247.5l.8-.1 .3 .5-.3 .2h-.7l-.2-.3zM94.2 248.8h-2.5l.7 .5"/>
<circle cx="95.7" cy="199.5" r="5.6"/>
</g>
<g fill="#f5a55f" stroke="#f5a55f" stroke-width=".27">
<path d="M95.7 193.9l4.9 8.4h-9.8z"/>
<path d="M496.1 119.1l1.5-.4v.7z"/>
<path d="M446.1 119.1l1.5-.4v.7z"/>
<circle cx="97.4" cy="188.8" r=".68"/>
</g>
<g fill="none" stroke="#f5a55f" stroke-width=".51" stroke-dasharray="1.6 1.6" stroke-linecap="butt">
<path d="M95.7 122.8v41.3M67.2 170.9h28.5M74.4 175.9v-5M87.8 172.5v-1.6M87.8 170.9v-8.7M95.7 169.1v3.7M74.4 183.7v5M95.7 188.8v5.1M95.7 182.1v-2.5M95.7 210.1v-5M95.7 219.4v-2.5M149.7 257.4l20 10h-30.2"/>
<path d="M109.8 267.4h-5v125h-9.1v-163M125.2 267.4h-8.6M134.5 267.4h-2.5M104.8 392.4h5M125.2 392.4h-8.6M134.5 392.4h-2.5M149.7 382.4l20 10h-30.2"/>
</g>
<g fill="none" stroke="#ff7d00" stroke-width=".51">
<path d="M148.7 69.8v53h-28.5v41.3M466.6 119.1h2.5M516.6 119.1h2.5M118.3 173.4h3.9l-2 3.4zM119.5 165.3h1.5M120.2 176.8l2 3.4h-3.9zM120.2 165.3v2.6M120.2 169.1v4.3M117.7 194.5h5v10h-5zM118.5 182.1h3.4v6.7h-3.4zM118.5 182.1l3.4 6.7M120.2 180.2v1.9"/>
<path d="M120.2 188.8v5.7M125.2 188.6l2 3.4h-3.9zM125.2 192v2.5h-2.5M120.2 204.5v55.8M120.2 247.4h49.5l-20 10M120.2 275.4v97h49.5l-20 10"/>
<circle cx="120.2" cy="166.6" r="2.5"/>
</g>
<path d="M143.6 83.6h2.1a.44 .44 0 0 1 .3 .6 .44 .44 0 0 1-.7 .2h-1.7M143.7 84.9l.1 .5 .4 .2h1.5l.3-.3v-.4M143.8 81.4l.7-.1 .2 .4-.2 .2h-.5l-.3-.2zM144.9 81.4l.8-.1 .3 .4-.4 .3-.6-.1-.3-.3zM146.1 82.7h-2.5l.6 .4M123.3 190.5l1.9-3.4 2 3.4M123.3 191.3l1.9-3.4 2 3.4M123.3 192l1.9-3.4 2 3.4" fill="none" stroke="#ff7d00" stroke-width=".38"/>
<g fill="#ff7d00" stroke="#ff7d00" stroke-width=".27">
<path d="M515.1 119.1l1.5-.4v.7z"/>
<path d="M465.1 119.1l1.5-.4v.7z"/>
<circle cx="121.9" cy="188.8" r=".67"/>
</g>
<path d="M82.6 146.6h51v87.5h-51v-87.5" fill="none" stroke="#000" stroke-width=".27" stroke-dasharray="3.2 1.6 .8 1.6" stroke-linecap="butt"/>
<path d="M219 38.9h3.9l-2 3.4zM220.9 27.3v11.6M220.9 42.3l2 3.4h-3.9zM220.9 45.7v53.9" fill="none" stroke="#0f0" stroke-width=".51"/>
<path d="M477.2 308.5v53.2" fill="none" stroke="#f5d73c" stroke-width=".51"/>
<path d="M440.1 49.1h35M490.1 49.1h35" fill="none" stroke="#8a2be2" stroke-width=".27"/>
<g fill="#000" stroke="#000" stroke-width=".27">
<path d="M325.2 39.6l.1 .2z" fill-rule="evenodd"/>
<path d="M261.5 104.9l.1 .2z" fill-rule="evenodd"/>
<path d="M264.9 104.9l.1 .2z" fill-rule="evenodd"/>
<path d="M265.4 104.9l.1 .2z" fill-rule="evenodd"/>
<circle cx="450.1" cy="64.1" r=".38"/>
<circle cx="457.6" cy="79.1" r=".37"/>
<circle cx="500.1" cy="64.1" r=".37"/>
<circle cx="507.6" cy="79.1" r=".38"/>
<circle cx="450.1" cy="94.1" r=".37"/>
<circle cx="500.1" cy="94.1" r=".37"/>
<circle cx="450.1" cy="101.6" r=".38"/>
<circle cx="500.1" cy="101.6" r=".38"/>
</g>
<g fill="none" stroke="#000" stroke-width=".38">
<path d="M312.2 39.6h-.8v2.4M315.1 39.5v2.3h.5l.2-.2-.1-1.1-.6-.2M318.2 39.5v2.3h-.5l-.2-.2v-1l.2-.3h.5M322.4 39.5v2.5M323.2 39.5v2.5M311.4 40.6h.8M312.6 40.2v1.4l.2 .2h.5v-1.6M314.4 40.4l.2-.1 .1-.5-.2-.2h-.4l-.3 .4v2M314.4 40.4l.3 .3v.9l-.2 .2M316.4 40.4l.4-.1 .2 .4v.7l-.2 .4h-.4l-.1-.3zM318.7 41.1h.7l-.1-.7h-.4l-.2 1.1 .2 .3h.6M320 42v-1.7h.5l.2 .3v1.4"/>
<path d="M321.1 41.1h.9M322.4 40.6h.8M323.6 41.1h.7l-.1-.7-.5 .1-.1 1 .2 .3h.6M325.2 40.2v1.8M326 40.3h.9l-.9 1.5h.9M327.3 40.2v1.3l.2 .3h.5v-1.6M328.5 42v-1.7l.7 .2v1.5M330.5 41.8h-.5l-.2-.2v-1l.2-.3h.5v2l-.2 .3h-.5M450.1 64.1h2.5M500.1 64.1h2.5M258.7 104.8v2.5M258.7 105.9h.8"/>
<path d="M259.5 104.8v2.5M260 106.4h.7l-.2-.7h-.4l-.1 .3v.9l.2 .2h.5M261.5 105.5v1.8M262.3 105.6h.9l-.9 1.5h.9M263.6 104.8v2.5M263.9 106.1l.4 1.2M264.4 105.6l-.8 .9M265 105.7l.3-.1 .3 .4v.7l-.3 .4-.4-.3zM266.8 106l-.2-.4h-.3v1.7M267.3 107.1h.5l.2-.2-.1-1.3h-.6v2.4M268.5 106.4h.7l-.1-.7-.3-.1-.2 .3-.1 1 .2 .2h.6M270.5 106l-.1-.3-.5-.1v1.7"/>
<path d="M447.6 101.6h2.5M497.6 101.6h2.5"/>
</g>
<g fill="none" stroke="#0f0" stroke-width=".38">
<path d="M211.7 33.2l2.5 .4-2.5 .5M211.7 39h2.5M211.7 38.1l1.6 .9M211.7 30.1h2.5M211.9 37v.8h2.3M212.6 29.6v.7M212.9 37v.8M213.1 36.1l-.3-.4h-.6l-.3 .3v.5h2.3M213.1 36.1v.4M214.1 27.4l-.2 .2h-2.2M214.2 35.6l-1.1 .5M214.2 38.1l-1.4 .6"/>
<path d="M217.9 38.4l-.3 .2h-2.1M211.7 43.2h2.4v.5l-.4 .2h-.9l-.2-.7M211.7 47.6h2.5M214.2 46.9h-1.4l-.2 .1v.6M215.5 45.5l2.5 .4-2.5 .4M215.5 42.3h2.5M215.6 48l.2 .4h2.2M216.4 48v.7M216.4 41.9v.7M217.5 59.1l2 .1a.44 .44 0 0 1 .3 .6 .44 .44 0 0 1-.6 .2h-1.7M217.6 56.7v.8h.9l.1-.5 .8-.2 .4 .2v.6M218.5 58.4l-.2-.3h-.5l-.2 .2v.5"/>
<path d="M218.5 58.4l.3-.3h.8l.2 .2v.5M218.5 58.4v.2M217.6 60.4v.5l.4 .3h1.5l.3-.3v-.5"/>
</g>
<g fill="none" stroke="#00f" stroke-width=".38">
<path d="M502.9 81.9v1.3l.3 .4 .4-.4v-1.3M503.8 81.9v1.7h.4l.1-1-.5-.1M504.7 83h.5l-.2-.5-.3 .2v.7l.5 .2M506.1 82.8l-.1-.3h-.3v1.1M506.4 83.4l.4 .2M506.9 82.6l-.3-.1-.2 .2v.2l.5 .2-.1 .4M507.4 82.5h.5M507.5 81.9v1.7M508.7 82.8l-.1-.3h-.3v1.1M509.2 82.5l.4 .2v.6l-.3 .3-.2-.3zM509.9 83.6v-1.1l.6 .1v1M510.2 82.5v1.1"/>
<path d="M510.8 82.4v.9l.2 .3h.3v-1.2M511.7 83.6v-1.1l.5 .1v1M513 83.6l-.4-.2 .1-.9h.3v1.4l-.4 .2M462.2 111.9v1.3l.2 .3 .4-.2v-1.4M463.1 111.9v1.6h.3l.1-.8-.4-.2M463.9 113h.5l-.1-.5-.4 .2v.7l.6 .1M465.3 112.8l-.1-.3h-.3v1.1M466.2 112.6h-.5v.3l.5 .4-.1 .2h-.4M466.6 112.5h.5M466.8 111.9v1.7M467.9 112.8l-.1-.3h-.3v1.1M468.4 112.6l.2-.1 .2 .2-.2 .8-.3-.2z"/>
<path d="M469.2 113.6v-1.1l.6 .1v1M469.5 112.5v1.1M470 112.4l.1 1.1h.5v-1.1M470.9 113.6v-1.1l.5 .1v1M472.3 113.5l-.5-.1v-.7l.2-.2h.3v1.4l-.5 .2M329.9 134.2v1M329.9 134.7h2.3M329.9 131.9v.8h1l.1-.6 .8-.1 .3 .3v.5M330.2 135.4l-.2 .3a.48 .48 0 0 0 .1 .6 .48 .48 0 0 0 .6 0l.6-.7a.5 .5 0 0 1 .6 0 .5 .5 0 0 1 .1 .6l-.2 .3M330.9 133.6l-.3-.3h-.4l-.3 .2v.5M330.9 133.6l.3-.3h.7l.2 .7M330.9 133.6v.3"/>
<path d="M330 207v.7h1l.2-.6h.8l.2 .2v.5M330 209.3v1M330 209.7h2.4M330.3 210.4l-.2 .3a.48 .48 0 0 0 .1 .7 .48 .48 0 0 0 .6-.1l.6-.7a.5 .5 0 0 1 .7 0 .5 .5 0 0 1 .1 .7l-.2 .2M331 208.6l-.4-.3h-.4l-.2 .3v.5M331 208.6l.4-.3h.6l.2 .2v.6M331 208.6v.3M355.1 304.7v1.1M355.1 305.2h2.3M355.1 302.5v.7h1l.1-.6 .7-.1 .4 .3v.5M355.4 305.9l-.3 .3a.49 .49 0 0 0 .1 .7 .49 .49 0 0 0 .7-.1l.6-.7a.49 .49 0 0 1 .6 0 .49 .49 0 0 1 .1 .6l-.2 .3M356.1 304.1l-.4-.3h-.5l-.1 .7"/>
<path d="M356.1 304.1l.2-.3h.7l.3 .2v.5M356.1 304.1v.3M355.1 327.4v1.1M355.1 327.9h2.3M355.1 325.1v.8h1v-.5l.8-.2 .4 .2v.6M355.4 328.6l-.3 .3a.48 .48 0 0 0 .1 .7 .48 .48 0 0 0 .7-.1l.6-.7a.49 .49 0 0 1 .6 0 .49 .49 0 0 1 .1 .6l-.2 .3M356.1 326.8l-.3-.3h-.5l-.2 .2v.5M356.1 326.8l.2-.3h.7l.3 .2v.5M356.1 326.8v.3"/>
</g>
<g fill="#0f0" stroke="#0f0" stroke-width=".27">
<path d="M215.7 39.8l.1 .1z" fill-rule="evenodd"/>
<path d="M211.9 28.8l.2 .1z" fill-rule="evenodd"/>
</g>
<g fill="#8a2be2" stroke="#8a2be2" stroke-width=".27">
<path d="M182.6 115.7l.2 .1z" fill-rule="evenodd"/>
<path d="M340.9 123.6l.1 .1z" fill-rule="evenodd"/>
<path d="M311 115.1l.1 .2z" fill-rule="evenodd"/>
</g>
<g font-size="10">
<text x="464.4" y="379.7">Ruder-Club Aschaffenburg</text>
<text x="464.4" y="392.7">Heizungsanlage</text>
<text x="464.4" y="405.7">10.01.2010</text>
</g>
<g font-size="3.5" fill="#00f">
<text x="349.9" y="86.7">50 l</text>
<text x="429.1" y="360.4">200 l</text>
</g>
<text font-size="3.5" fill="#f5a55f" x="70.9" y="201.7">15 l</text>
<g font-size="2.5">
<text x="318" y="45.7">30 KW</text>
<text x="451.7" y="43.2">Speicher 1</text>
<text x="501.6" y="43.2">Speicher 2</text>
<text x="462.1" y="63.8">TC</text>
<text x="512.1" y="63.8">TC</text>
<text x="259.2" y="71.8">Pumpe</text>
<text x="455.3" y="66.8">SOL_SP1_To_MW</text>
<text x="505.3" y="66.8">SOL_SP2_To_MW</text>
<text x="136.4" y="75.7">TC</text>
<text x="205.7" y="75.4">WW_WZ_MW</text>
<text x="209.4" y="72.4">FC</text>
<text x="254.2" y="74.8">WW_ZIRK_PU_SB</text>
<text x="129.6" y="78.7">SOL_KOLL_T_MW</text>
<text x="180.1" y="87.7">WW_TWW_MW</text>
<text x="184.4" y="84.7">TC</text>
<text x="289.4" y="87.4">Pumpe</text>
<text x="285.1" y="90.4">FB_SEK_PU_SB</text>
<text x="436.1" y="101.3">TC</text>
<text x="486.1" y="101.3">TC</text>
<text x="290.1" y="107.7">FB_SEK_Tvl_MW</text>
<text x="296.9" y="104.7">TC</text>
<text x="429.3" y="104.3">SOL_SP1_Tu_MW</text>
<text x="479.3" y="104.3">SOL_SP2_Tu_MW</text>
<text x="259.9" y="111">ca.10 KW</text>
<text x="176.9" y="155.7">Pumpe</text>
<text x="233.2" y="155.7">Pumpe</text>
<text x="289.4" y="155.7">Pumpe</text>
<text x="172.6" y="158.7">WW_HZG_PU_SB</text>
<text x="231.3" y="158.7">HK_PU_SB</text>
<text x="284.5" y="158.7">FB_PRIM_PU_SB</text>
<text x="134.6" y="164.7">Solarstation</text>
<text x="134.6" y="172.2">Art.Nr. 742114LH6</text>
<text x="134.6" y="168.5">PAW SenCon analog LH</text>
<text x="177.6" y="173">WW_HZG_Tvl_MW</text>
<text x="184.4" y="170">TC</text>
<text x="202.6" y="173">WW_HZG_Trl_MW</text>
<text x="209.4" y="170">TC</text>
<text x="236.3" y="173">HK_Tvl_MW</text>
<text x="240.6" y="170">TC</text>
<text x="261.3" y="173">HK_Trl_MW</text>
<text x="265.6" y="170">TC</text>
<text x="314.5" y="173">FB_PRIM_Trl_MW</text>
<text x="321.9" y="170">TC</text>
<text x="176.3" y="183.9">WW_HZG_MV_Y</text>
<text x="181.9" y="180.9">TC</text>
<text x="232" y="183.9">FB_PRIM_MV_Y</text>
<text x="238.1" y="180.9">TC</text>
<text x="291.3" y="183.9">HK_MV_Y</text>
<text x="294.4" y="180.9">TC</text>
<text x="153.8" y="194">Speicher 1</text>
<text x="164.8" y="209.6">TC</text>
<text x="158" y="212.6">SOL_SP1_To_MW</text>
<text x="453.1" y="215.1">ALL_Tau_MW</text>
<text x="458.1" y="212.1">TC</text>
<text x="458.1" y="219.6">HC</text>
<text x="453.7" y="222.6">ALL_PARTY</text>
<text x="458.1" y="227.1">HC</text>
<text x="454.3" y="230.1">WW_PARTY</text>
<text x="227.3" y="238.9">WW_HZG_VV_Y</text>
<text x="232.9" y="235.9">TC</text>
<text x="125.2" y="255.9">Belimo</text>
<text x="164.8" y="257.2">TC</text>
<text x="367.8" y="257.8">Pumpe</text>
<text x="453.8" y="256.2">KES_SSM</text>
<text x="125.2" y="263.4">+ LRD 230 A</text>
<text x="125.2" y="259.7">R420D</text>
<text x="158" y="260.2">SOL_SP1_Tu_MW</text>
<text x="362.9" y="260.8">KES_PU_SP1_SB</text>
<text x="393.7" y="263.4">KES_Tvl_MW</text>
<text x="398.6" y="260.4">TC</text>
<text x="362.9" y="281.7">KES_PU_SP2_SB</text>
<text x="367.8" y="278.7">Pumpe</text>
<text x="393.7" y="311">KES_Tvl_MW</text>
<text x="398.6" y="308">TC</text>
<text x="153.7" y="319">Speicher 2</text>
<text x="164.8" y="334.6">TC</text>
<text x="158" y="337.6">SOL_SP2_To_MW</text>
<text x="125.2" y="380.9">Belimo</text>
<text x="164.8" y="382.2">TC</text>
<text x="125.2" y="388.4">+ LRD 230 A</text>
<text x="125.2" y="384.6">R420D</text>
<text x="158" y="385.2">SOL_SP2_Tu_MW</text>
<text x="127.5" y="399.2">TC</text>
<text x="120.8" y="402.2">SOL_SP2_AV_SB</text>
<text x="579.2" y="418.8">$DATE$</text>
</g>
<text font-size="2.5" fill="#fe0060" x="253.1" y="66.7">Laing E1-15/700 B</text>
<g font-size="2.5" fill="#f00">
<text x="292.7" y="82.5">Bestand</text>
<text x="172" y="148.4">Stratos 30/1-6</text>
<text x="184.1" y="144.7">WILO</text>
<text x="239.3" y="146.5">Laing</text>
<text x="295.2" y="146.5">Laing</text>
<text x="168.2" y="152.2">+ IF-Modul 0..10V</text>
<text x="226.9" y="150.3">E4auto-25/130 G</text>
<text x="281.5" y="150.3">E4vario-25/130 G</text>
<text x="179.6" y="191.4">VXG41.32-16</text>
<text x="184.4" y="187.7">Siemens</text>
<text x="238" y="187.7">Honeywell</text>
<text x="240.4" y="191.4">DRU25-4</text>
<text x="294.2" y="187.7">Honeywell</text>
<text x="295.7" y="191.4">DRU32-10</text>
<text x="183.1" y="195.2">+ SQX 62</text>
<text x="240.7" y="195.2">+ VRM20</text>
<text x="296.9" y="195.2">+ VRM20</text>
<text x="181.9" y="205.2">ST54</text>
<text x="181.4" y="215.5">ST35</text>
<text x="370.5" y="215.5">ST35</text>
<text x="181.5" y="225.5">ST28</text>
<text x="245.4" y="231.7">PAW, Art.Nr.640416</text>
<text x="245.4" y="239.2">DN32, Kvs=10,9</text>
<text x="245.4" y="235.4">Verteilset</text>
<text x="390.5" y="251.4">E4vario-25/130 G</text>
<text x="390.5" y="248.1">Laing</text>
<text x="411.6" y="267.5">ST35</text>
<text x="390.5" y="286.2">Laing</text>
<text x="390.5" y="289.4">E4vario-25/130 G</text>
<text x="178.9" y="330.5">ST35</text>
<text x="178.9" y="340.5">ST35</text>
</g>
<g font-size="2.5" fill="#8a2be2">
<text x="127.1" y="93.2" transform="rotate(-45 127.1 93.2)">ck j e 2, 3m†</text>
<text x="122.7" y="97.6" transform="rotate(-45 122.7 97.6)">8 St</text>
<text x="191.6" y="106.8">= 1,2 l/s</text>
<text x="191.6" y="103">8 Duschen x 0,15 l/s</text>
<text x="109.8" y="110.6" transform="rotate(-45 109.8 110.6)">Vi t osol -F SV2,</text>
<text x="217.7" y="112.1">150 KW</text>
<text x="203.2" y="119.6">dt=30K -&gt; 4,3 m‡/h</text>
<text x="211.8" y="123.3">dp = 2 m Ws</text>
<text x="303.1" y="120.1">2,6 m‡/h</text>
<text x="328.2" y="126.5">1,3 m‡/h</text>
<text x="151.2" y="229.3">Vitocell 140-E</text>
<text x="153.7" y="233">1000 Liter</text>
<text x="425.2" y="262.9">Viessmann Vitocrossal 15-44KW</text>
<text x="425.2" y="266.7">mit Vitronic 200</text>
<text x="425.2" y="270.4">und Funktionserweiterung 0..10V</text>
<text x="151.2" y="354.3">Vitocell 140-E</text>
<text x="153.7" y="358">1000 Liter</text>
</g>
<g font-size="2.5" fill="#00f">
<text x="181.4" y="235.7">ST28</text>
<text x="181.4" y="243">ST35</text>
<text x="181.4" y="253">ST28</text>
<text x="181.3" y="263.2">ST54</text>
<text x="387.4" y="315.2">ST35</text>
<text x="406.1" y="323.9">ST22</text>
<text x="178.9" y="350.2">ST54</text>
<text x="186.7" y="367.7">ST35</text>
<text x="186.7" y="377.7">ST35</text>
<text x="184.2" y="387.7">ST54</text>
</g>
<g font-size="2.5" fill="#ff7d00">
<text x="134.5" y="245.9">CU18</text>
<text x="132.8" y="371">CU18</text>
</g>
<g font-size="2.5" fill="#f5a55f">
<text x="118.6" y="266">CU18</text>
<text x="118.6" y="391">CU18</text>
</g>
<g font-size="1.8" fill="#f00">
<text x="462.1" y="52.5">VL-WWB</text>
<text x="512.1" y="52.5">VL-FBH</text>
<text x="462.1" y="60">VL-KES</text>
<text x="512.1" y="60">VL-KES</text>
</g>
<g font-size="1.7" fill="#0f0">
<text x="214.2" y="51.3" transform="rotate(-90 214.2 51.3)">vorhandes KFR-Ventil</text>
<text x="218" y="51.3" transform="rotate(-90 218 51.3)">auf Verteiler</text>
</g>
<g font-size="1.7" fill="#00f">
<text x="454.6" y="84.9">RL-WWB</text>
<text x="502.9" y="86.3">Speicher 1</text>
<text x="462.1" y="94.9">RL-KES</text>
<text x="512.1" y="94.9">RL-KES</text>
<text x="462.1" y="104.9">RL-HK</text>
<text x="512.1" y="104.9">RL-FBH</text>
<text x="462.1" y="116.3">Speicher 2</text>
<text x="512.1" y="114.9">RL-WWB</text>
</g>
<text font-size="1.7" fill="#f00" x="469.6" y="84.9">VL-HK</text>
<g font-size="1.7" fill="#8a2be2">
<text x="184.9" y="117.4" transform="rotate(-90 184.9 117.4)">Viessmann</text>
<text x="188.7" y="121.7" transform="rotate(-90 188.7 121.7)">Best.Nr. 3003495</text>
<text x="343.2" y="125.3" transform="rotate(-90 343.2 125.3)">Viessmann</text>
<text x="346.9" y="124.8" transform="rotate(-90 346.9 124.8)">Best.Nr.</text>
</g>
<g font-size="1.7">
<text x="444.1" y="120">RL</text>
<text x="455.6" y="120">Solar</text>
<text x="469.6" y="119.9">VL</text>
<text x="494.1" y="120">RL</text>
<text x="505.6" y="120">Solar</text>
<text x="519.6" y="119.9">VL</text>
<text x="105.6" y="202.4" transform="rotate(-90 105.6 202.4)">Pumpe</text>
</g>
</svg>
